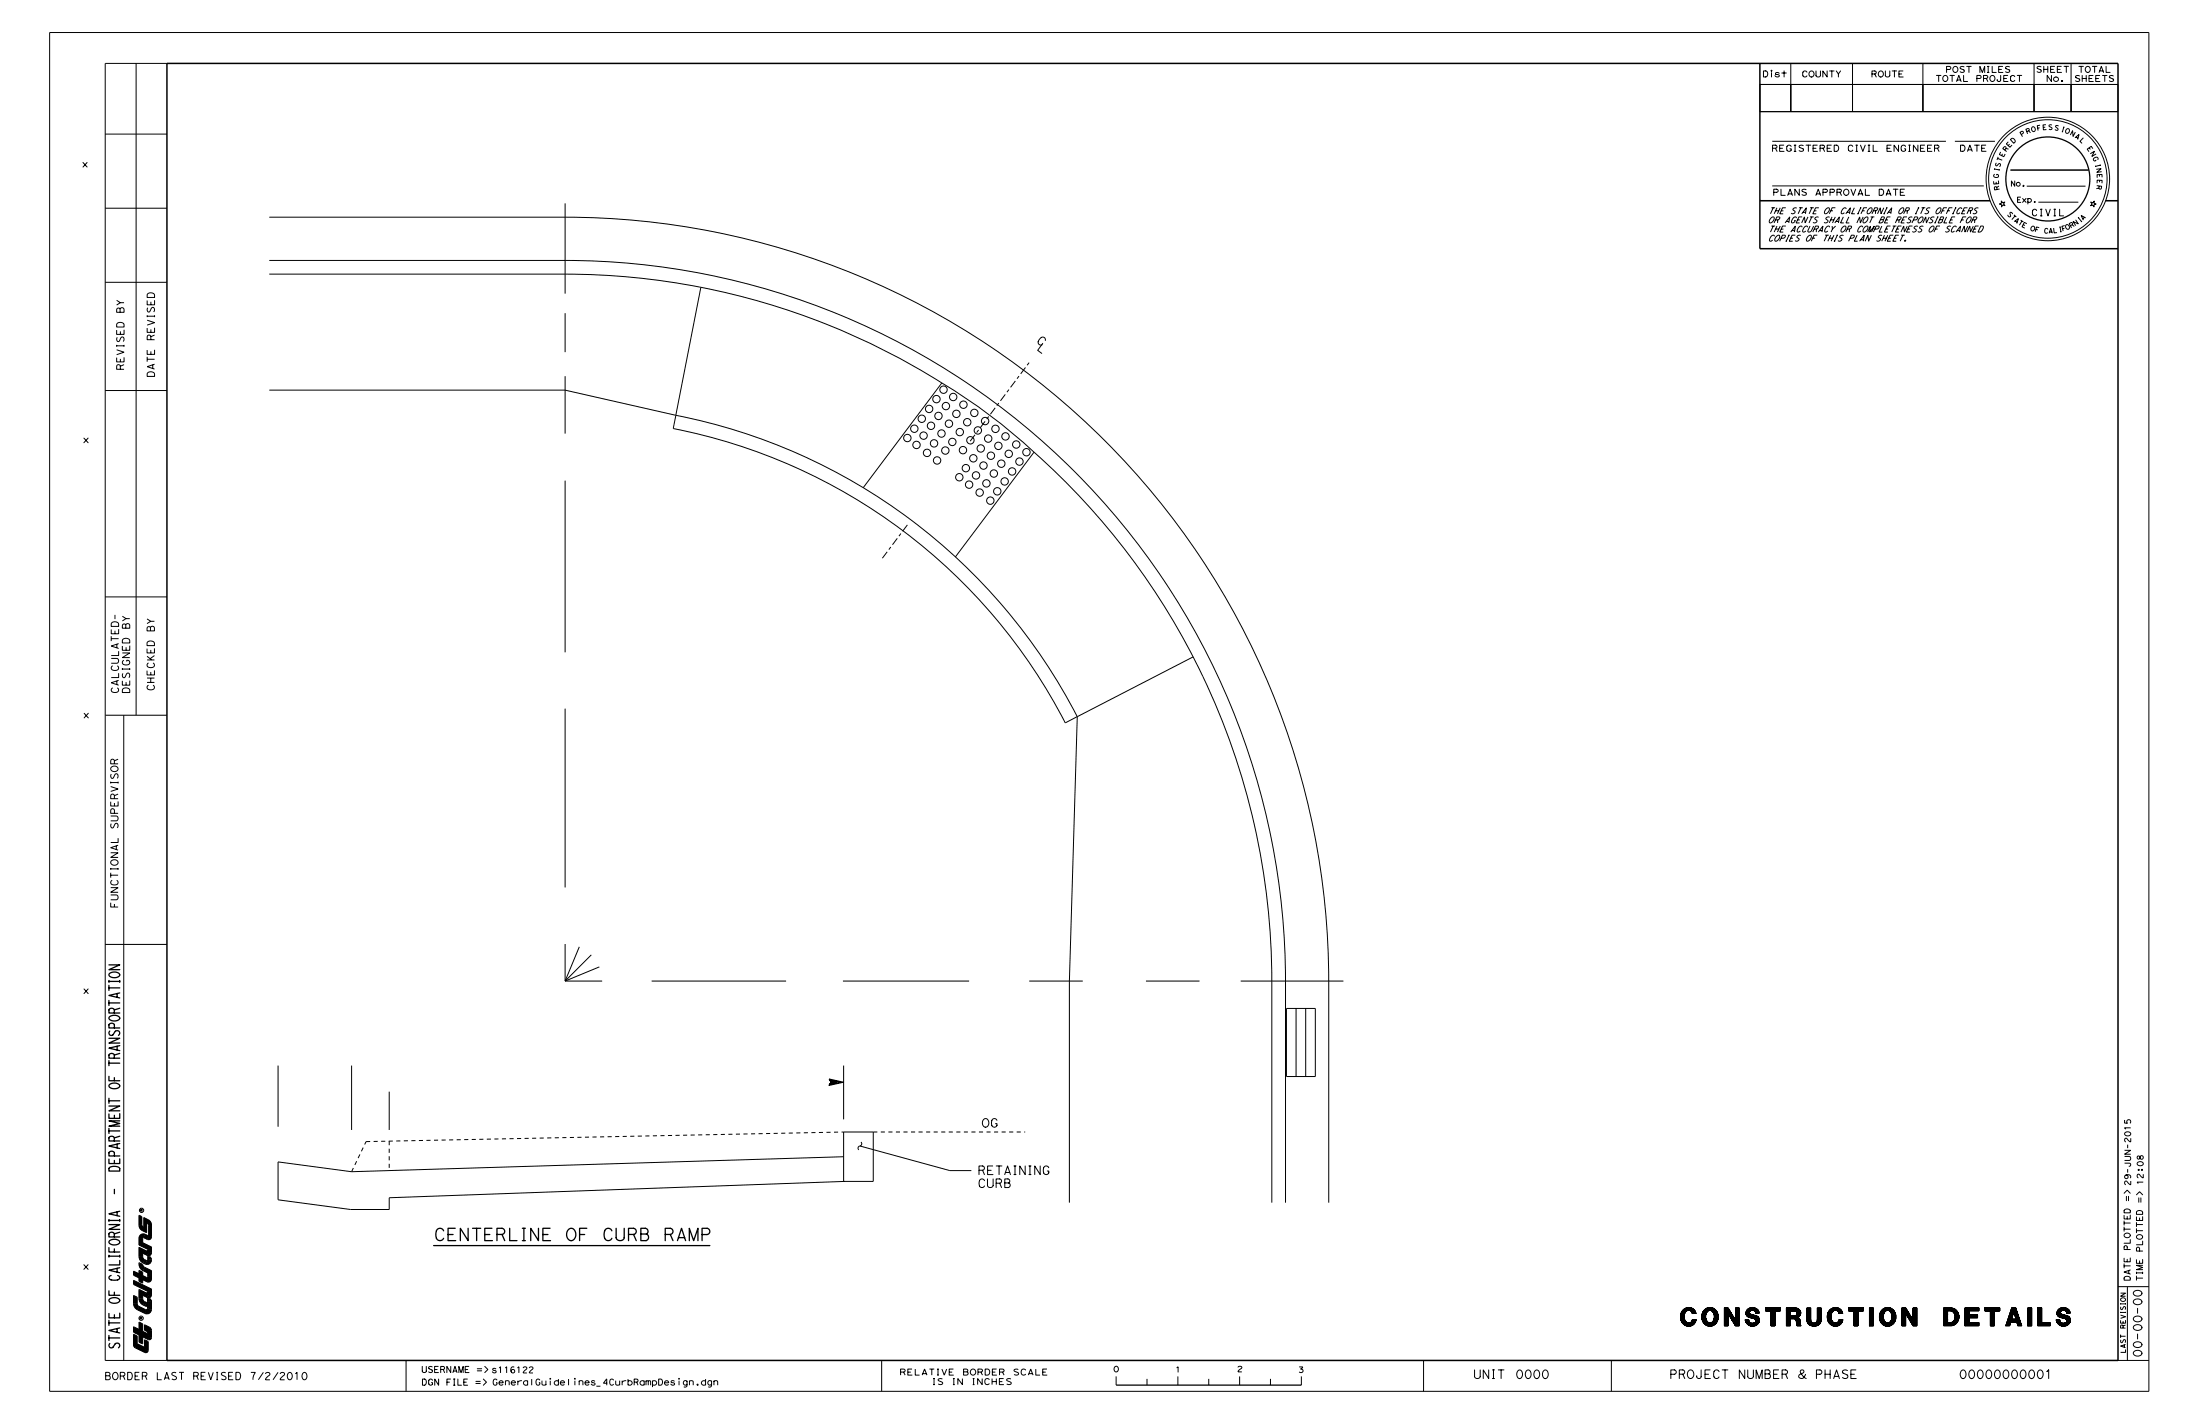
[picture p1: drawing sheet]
<svg xmlns="http://www.w3.org/2000/svg" width="432mm" height="279mm" viewBox="0 0 432 279" stroke-linecap="round" stroke-linejoin="round" font-family="sans-serif">
<g fill="none" stroke="#000" stroke-width=".2">
<path d="M9.7 6.4h412.1v266.6h-412.1zM26.7 12.4v127.9M32.8 12.4h-12.1v254.5h12.1M345.4 16.6h70.3v5.3h-70.3zM347.7 14.2v.9M351.5 12.4v9.5M363.6 12.4v9.5M377.4 12.4v9.5M399.2 12.4v9.5M406.5 12.4v9.5M20.7 26.3h12.1M110.9 39.9v17.7"/>
<path d="M347.8 36.5h41.6M347.8 27.7h34.1M383.7 27.7h7.9M392.8 39.4l.3 .4 .4-.2-.3 .4 .3 .4-.4-.2-.3 .4v-.4l-.4-.2 .4-.1zM394.6 33.4h15.3M397.8 36.5h11.5M400.1 39.7h7.8M410.4 39.6l.4 .2 .2-.3v.4l.4 .1-.4 .2v.4l-.2-.4-.5 .2 .3-.4zM20.7 40.9h12.1M20.7 55.4h12.1M52.9 51.1h58a141.4 141.4 0 0 1 141.4 141.4v43.5M52.9 42.6h58a149.9 149.9 0 0 1 149.9 149.9v43.5"/>
<path d="M52.9 53.8h58a138.7 138.7 0 0 1 26.7 2.6M137.6 56.4a138.6 138.6 0 0 1 47.3 18.7M137.6 56.4l-5 25.1M20.7 76.6h12.1M52.9 76.5h58l21.7 5M110.9 61.5v7.6M110.9 73.8v11.3M184.9 75.1l-15.5 20.6M184.9 75.1a109.8 109.8 0 0 1 18 13.6M110.9 94.3v33.7M132.6 81.5l-.5 2.6a110.5 110.5 0 0 1 77 57.7l2.3-1.2M132.6 81.5a113.1 113.1 0 0 1 78.8 59.1"/>
<path d="M202.9 88.7a138.7 138.7 0 0 1 46.7 103.8v43.5M202.9 88.7l-15.4 20.6M20.7 117.1h12.1M110.9 139v35.1M234.2 128.9l-22.8 11.7M20.7 140.3h12.1M24.3 140.3v126.6M211.4 140.6l-1.5 51.9v43.5M20.7 185.3h12.1M110.9 185.2v7.3M110.9 192.5h7.3M113.7 185.8l-2.8 6.7"/>
<path d="M116.1 187.4l-5.2 5.1M117.6 189.7l-6.7 2.8M127.9 192.5h26.4M165.4 192.5h24.8M202 192.5h10.5M224.9 192.5h10.5M243.5 192.5h20.2M252.5 197.9h5.7v13.3h-5.7zM254.4 197.9v13.3M256.3 197.9v13.3M54.6 209.1v12M69 209.1v12.6"/>
<path d="M76.4 214.2v7.5M162.7 211.7l2.9 .6-2.9 .7 .1-.2 2.1-.5-2.1-.4 .1 .1 1.4 .3-1.4 .3 .1-.1 .6-.2-.6-.1 .1 .1-.4 .7 .4-.7zM165.6 209.1v10.5M28.2 238.9a1.7 1.7 0 0 1 1.5 1.5v2.5l-.2 .3h-.4l-1-.4-.1 1M28.2 238.9l.6 1.1M28.2 238.9v1.9M28.8 240l.2 .1 .2 .4v1.8l-.2 .1-.5-.2M28.8 240v1.9M165.6 222.1h5.8v9.7h-5.8zM165.6 227l-96.6 2.9-14.4-1.9v7.4l14.2 1.9h7.6v-2.3l89.4-3.2M168.8 224.8l-.4 .4 .2 .4M169 224.1l.1 .4-.3 .3 17.6 4.9h4.3"/>
<path d="M416.9 234.1l.6-.6 .6 .6M419.3 234.4l.6-.6 .6 .6M27.3 244.7v1.8a1.61 1.61 0 0 0 2 1.5l.4-.8-.2-.5-1.5-.8M27.3 249.9l-1.1-.5v.8l1.1 .5M27.3 249.9v-.6l.7 .3v.7M27.3 250.7v.7l.7 .4v-.7M27.3 249.9l.7 1.2M27.3 244.3l1.7 .8M27.3 244.7l1.4 .7h.3v-.3M27.3 244.7l.7 1.2M28 250.3l-.7 .4M28 243.8l-.7 .5"/>
<path d="M28 245.9l.1 .9 .7 .6 .2-.2v-.8M28 243.8l1.7 .9M28.2 240.8l.6 1.1M28.2 240.8l-.2-.2-.2-.3v-1.6l-.5-.3v2a1.14 1.14 0 0 0 .6 1l.9 .5M28.5 242.2a.84 .84 0 0 0-1.2 .7v1.4M29 253.4l-.1 .2-.2 .1-1.4-.7v1.8a1.7 1.7 0 0 0 1.7 1.5v.4l-.3 .3-1.6-.8-.2-.4v-1.3l-.7-.3v1.5a1.44 1.44 0 0 0 .8 1.3l1.4 .7a.9 .9 0 0 0 1.3-.8v-1.5l-.2-.4-1.5-.8v.6a.79 .79 0 0 0 .9 .7l.1-.9M29 249.8l-.1 .8-.9-.3M29.1 246.9h.1M29.1 245.1v.1M29.4 247.2h.1M29.6 247.2h.1M29.7 252.9l-.7 .5"/>
<path d="M29.7 244.7l-.7 .4M29.7 249.3l-.7 .5M29.7 252.9v1.4l-.2 .3h-.6M29.7 249.3v1.7l-.1 .3-.5 .3-1.1-.5M29.7 249.3l-1.4-.7-.3-.5-.7-.4a1.53 1.53 0 0 0 .8 1.6l.9 .5M29.7 244.7v1.3l-.2 .3h-.6M29.7 252.9l-3.5-1.7v.8l2.8 1.4M415.7 252.5h6.1M417.5 252.5v14.4M26.2 260.3l1.1 .5v-1.4l.7 .4v1.4l1 .5v-.4l-.6-.3v-1.1l.9 .5 .4 .4v1.6a.43 .43 0 0 1-.6 .4l-1.1-.5v1.4l-.7-.4v-1.4l-1.1-.5zM26.9 263.6v-1.5l-.7-.3v2.1l.4 .6M28.4 264.3v-1.4l.7 .3v1.8a.46 .46 0 0 1-.7 .4l-1.8-.9"/>
<path d="M29.5 262.4l-.3 .2M79.7 267v6M108 270.9v.9M112.8 270.9v.9M133.3 270.9v.9M173 266.9v6.1M219.1 270.1v1.7M225.1 270.5v1.3M231.2 270.1v1.7M237.2 270.5v1.3M243.3 270.1v1.7M249.4 270.5v1.3"/>
<path d="M255.4 270.1v1.7M279.4 266.9v6.1M316.3 266.9v6.1M415.7 266.9h6.1"/>
<circle cx="347.7" cy="13.9" r=".09"/>
<circle cx="401.9" cy="35.1" r="11.6"/>
<circle cx="401.9" cy="35.1" r="12.1"/>
<circle cx="183.8" cy="78.3" r=".73"/>
<circle cx="185.2" cy="76.5" r=".73"/>
<circle cx="185.7" cy="79.7" r=".73"/>
<circle cx="187.1" cy="77.9" r=".73"/>
<circle cx="189.1" cy="79.4" r=".73"/>
<circle cx="178.1" cy="85.9" r=".73"/>
<circle cx="179.5" cy="84.1" r=".73"/>
<circle cx="179.9" cy="87.3" r=".73"/>
<circle cx="180.9" cy="82.2" r=".73"/>
<circle cx="181.3" cy="85.5" r=".73"/>
<circle cx="182" cy="88.9" r=".73"/>
<circle cx="182.4" cy="80.2" r=".73"/>
<circle cx="182.7" cy="83.5" r=".73"/>
<circle cx="183.3" cy="87" r=".73"/>
<circle cx="183.9" cy="90.3" r=".73"/>
<circle cx="184.2" cy="81.6" r=".73"/>
<circle cx="184.8" cy="85.1" r=".73"/>
<circle cx="185.5" cy="88.4" r=".73"/>
<circle cx="186.3" cy="83.1" r=".73"/>
<circle cx="186.9" cy="86.7" r=".73"/>
<circle cx="187.7" cy="81.2" r=".73"/>
<circle cx="188.3" cy="93.6" r=".73"/>
<circle cx="188.4" cy="84.8" r=".73"/>
<circle cx="189" cy="88.3" r=".73"/>
<circle cx="189.6" cy="91.9" r=".73"/>
<circle cx="189.8" cy="82.8" r=".73"/>
<circle cx="190.2" cy="95.1" r=".73"/>
<circle cx="190.5" cy="86.4" r=".73"/>
<circle cx="191" cy="89.9" r=".73"/>
<circle cx="191.2" cy="81" r=".73"/>
<circle cx="191.6" cy="93.3" r=".73"/>
<circle cx="191.9" cy="84.5" r=".73"/>
<circle cx="192.3" cy="96.6" r=".73"/>
<circle cx="192.5" cy="88" r=".73"/>
<circle cx="193" cy="91.3" r=".73"/>
<circle cx="193.4" cy="82.6" r=".73"/>
<circle cx="193.6" cy="94.8" r=".73"/>
<circle cx="194" cy="86.1" r=".73"/>
<circle cx="194.4" cy="98.2" r=".73"/>
<circle cx="194.5" cy="89.4" r=".73"/>
<circle cx="195.1" cy="92.9" r=".73"/>
<circle cx="195.4" cy="84.1" r=".73"/>
<circle cx="195.7" cy="96.4" r=".73"/>
<circle cx="196" cy="87.5" r=".73"/>
<circle cx="196.5" cy="91" r=".73"/>
<circle cx="197.2" cy="94.5" r=".73"/>
<circle cx="197.4" cy="85.6" r=".73"/>
<circle cx="198" cy="89" r=".73"/>
<circle cx="198.6" cy="92.5" r=".73"/>
<circle cx="199.5" cy="87.2" r=".73"/>
<circle cx="200.1" cy="90.6" r=".73"/>
<circle cx="201.5" cy="88.7" r=".73"/>
<circle cx="27.8" cy="237.5" r=".42"/>
<circle cx="27.7" cy="258.6" r=".42"/>
<circle cx="108" cy="270.5" r=".08"/>
<circle cx="112.8" cy="270.5" r=".08"/>
<circle cx="133.3" cy="270.5" r=".08"/>
</g>
<path d="M190.4 86.6l11.6-15.5M173.2 109.5l5-6.7" fill="none" stroke="#000" stroke-width=".2" stroke-dasharray="1.6 .6 .6 .6" stroke-linecap="butt"/>
<g fill="none" stroke="#000" stroke-width=".3">
<path d="M32.8 12.4h382.9v254.5h-382.9zM345.4 12.4v36.4h70.3M345.4 39.4h45.2M413.3 39.4h2.4M27.5 238.7v2a1.42 1.42 0 0 0 1.2 .9M27.6 238.7v1.7a1.16 1.16 0 0 0 1.1 1M28.3 239.2l1.1 .5M28.3 239.5l.9 .5 .2 .5M28.3 239.4l1 .5 .2 .6M28.3 239.3l1 .5M28.5 239.6v1.6M28.6 239.6v1.7"/>
<path d="M29.1 239.6l.4 .4 .1 .5M26.3 250l3 1.4M26.3 251.6l3.1 1.5v1l-.2 .3-1.5-.7M26.3 254.4l.5 .2v1.2l.2 .5 1.5 .8 .5-.1 .1-.3v-1.9l.4 .2 .1 .4v1.5a.77 .77 0 0 1-1.1 .7l-1.4-.7a1.32 1.32 0 0 1-.8-1.2zM26.3 251.8l3 1.4v.9l-.2 .1-1.4-.7M26.3 249.8l3.2 1.5M26.5 254.4v1.3a1.15 1.15 0 0 0 .6 1.1l1.5 .7 .6-.1 .2-.5v-1.5l-.3-.4M26.6 254.5v1.2a.99 .99 0 0 0 .6 .9l1.4 .7a.45 .45 0 0 0 .7-.4v-1.5l-.2-.2M27.4 259.6l.5 .2M27.5 259.7v3.6M27.6 253.3v1.5a1.32 1.32 0 0 0 1.5 1.2M27.6 248a1.15 1.15 0 0 0 .6 1.1l1.1 .5v1.6"/>
<path d="M27.6 249.5v1.9M27.6 246.5a1.35 1.35 0 0 0 1.6 1.2l.2-.5M27.6 259.7v3.7M27.7 240.4l.2 .5 .8 .4M27.7 253.3v1.5a1.11 1.11 0 0 0 1.4 1M27.7 249.6v1.9M27.7 248.1l.4 .7 1.3 .7v1.8M27.7 246.5a1.09 1.09 0 0 0 1.5 1l.1-.3-.1-.3M27.8 259.8v3.6M28.1 249.2a1.32 1.32 0 0 1-.7-1.3l.5 .3 .4 .5 1.3 .7v1.6a.48 .48 0 0 1-.7 .4l-1-.5v.7l-.5-.3v-.6l-1.1-.6v-.5l1.1 .5v-.7l.5 .3v.7l1 .4 .2-.3M28.1 249.2l1 .5v.8M28.3 242.6l-.5 .1-.1 1.3 1.7 .8v1l-.2 .3h-.2l-1.3-.7v1.2"/>
<path d="M28.3 242.6l.9 .4 .2-.3M29.1 255.4l-.1 .2a.88 .88 0 0 1-1.1-.8v-.8l1.1 .5a.45 .45 0 0 0 .6-.4v-1.1l-3.3-1.6v.5l2.8 1.4-.1 .4-.2 .1-1.4-.6v1.6a1.51 1.51 0 0 0 1.7 1.3M29.1 245.2l-.1 .3h-.3l-1.3-.6v1.6a1.51 1.51 0 0 0 1.9 1.4l.3-.7M29.1 246.8l.3 .4M29.1 245.1l-1.7-.9v-1.3a.72 .72 0 0 1 1-.6l.5 .2h.3l.1-2a.75 .75 0 0 0-.6-.7v1.9a1.45 1.45 0 0 1-1.3-1.3v-1.8l.3 .2v1.5a.75 .75 0 0 0 .6 .7v-1.9a1.46 1.46 0 0 1 1.3 1.3v2.3a.44 .44 0 0 1-.6 .4l-.8-.4-.3 .1v1.1l1.7 .8v1.1a.44 .44 0 0 1-.6 .4l-1.1-.5v.9a.99 .99 0 0 0 1.2 .8v-.8l.4 .2 .1 .4M29.2 253.5a.48 .48 0 0 1-.7 .4M29.2 256.8a.55 .55 0 0 1-.8 .4M29.3 250.5a.46 .46 0 0 1-.7 .4M29.3 245.2a.49 .49 0 0 1-.7 .5M29.3 242.7l-.2 .1-.9-.4-.4 .1-.2 .2v1.4l1.7 .8v.9l-.2 .1-1.5-.7v1.4M29.4 240.4v2.3M29.4 253.5l-.3 .5-.6 .1"/>
<path d="M29.4 250.5l-.2 .5h-.6M29.4 245.2l-.3 .6h-.6M29.5 242.3l-.1 .3-.5 .1M29.5 240.4v2.3M26.3 261l3 1.5M26.3 261.2l2.9 1.4 .3-.1M26.3 262l.5 .2M26.3 261.3l1.1 .5M26.3 260.5l1.1 .5M26.3 260.6l2.8 1.4v-.9l-.6-.3M26.4 262v1.9M26.5 264l2.2 1.1"/>
<path d="M26.6 262.1v1.8l2.1 1.1v-1.8M26.7 262.2v1.6l1.9 1v-1.7M26.8 263.8l1.7 .8M26.8 263.6l1.7 .9M27.4 263.3l.5 .2M27.9 261.3l1.2 .6M28.5 263.1l.5 .2v1.7l-.3 .3-2.1-1-.3-.4M28.5 260.1l.8 .4 .3 .3v1.6l-.1 .2-.3 .1-1.3-.6M28.5 260.5l.9 .5v1.4l-3.1-1.5M28.5 260.3l.7 .3M28.5 260.9l.6 .3M28.5 260.7l.7 .3v1.2l-2.9-1.4"/>
<path d="M28.5 260.4l.9 .4M28.8 263.2l.1 1.8-.2 .2-2-1-.3-.3M29.2 260.6l.3 .4"/>
</g>
<g fill="none" stroke="#000" stroke-width=".25">
<path d="M21.4 192.4v.3M21.4 193.3v1M21.4 196.3v1M21.4 196.8h2.1M21.4 193.8h2.1M21.4 192.6h2.1M21.4 189.3h2.1l-2.1 1h2.1M21.5 199.5l.5-.2a1.04 1.04 0 0 1 1.5 .6 1.38 1.38 0 0 1-2.1-.1zM21.5 191l.5-.2a1.04 1.04 0 0 1 1.5 .6 1.38 1.38 0 0 1-2.1-.1zM22.4 198.2a.59 .59 0 0 0-.5-.4 .59 .59 0 0 0-.5 .4v.6h2.1M23 194.9v.8M23.5 192.4v.3"/>
<path d="M23.5 197.8l-1.1 .4v.6M23.5 194.8l-2.1 .5 2.1 .5M21.4 211.2v.9h2.1M21.4 208.1v1M21.4 215.5v1M21.4 216h2.1M21.4 208.6h2.1M21.4 217h2.1l-2.1 1h2.1M21.4 203.7h2.1l-2.1 1h2.1M21.5 212.8l.5-.2a1.04 1.04 0 0 1 1.5 .6 1.38 1.38 0 0 1-2.1-.1zM21.6 202.3a.51 .51 0 0 0 .1 .8 .51 .51 0 0 0 .7-.4 .54 .54 0 0 1 .8-.5 .54 .54 0 0 1 .1 1M22.4 207a.59 .59 0 0 0-.5-.3 .59 .59 0 0 0-.5 .3v.6h2.1"/>
<path d="M22.4 211.4v.7M22.5 201.7v-.6a.59 .59 0 0 0-.6-.3 .59 .59 0 0 0-.5 .3v.6h2.1M22.5 218.8v.6M23 205.3v.7M23.5 219.9h-2.1l2.1 .5-2.1 .6h2.1M23.5 218.5v.9h-2.1v-.8M23.5 206.7l-1.1 .3v.6M23.5 205.2l-2.1 .5 2.1 .4M21.4 221.4v1M21.4 239.3v.3M21.4 239.5h2.1M21.4 221.9h2.1"/>
<path d="M21.4 229.1a1.57 1.57 0 0 1 2.1 .2v.5h-2.1zM22.4 223.3a.59 .59 0 0 0-.5-.4 .59 .59 0 0 0-.5 .4v.6h2.1M22.5 226.8v-.6a.59 .59 0 0 0-.6-.3 .59 .59 0 0 0-.5 .3v.6h2.1M22.5 227.7v.6M22.5 233.4v.8M23 224.5v.7M23 237.8v.7M23.5 239.3v.3M23.5 237.7l-2.1 .5 2.1 .4M23.5 227.4v.9h-2.1v-.9M23.5 224.4l-2.1 .5 2.1 .4M23.5 222.9l-1.1 .4v.6"/>
<path d="M21.4 253.3v.8h2.1M21.4 244.8v.9h2.1M21.4 246.3v.4M21.4 259.1v1M21.4 259.6h2.1M21.4 246.5h2.1M21.4 240.3h2.1l-2.1 .9h2.1M21.5 254.9l.5-.3a1.04 1.04 0 0 1 1.5 .7 1.38 1.38 0 0 1-2.1-.1zM21.5 243.5l.5-.3a1.04 1.04 0 0 1 1.5 .6 1.38 1.38 0 0 1-2.1 0zM21.8 250.3a.48 .48 0 0 0-.4 .6 .48 .48 0 0 0 .7 .3 1.08 1.08 0 0 0 1.4-.5l-.4-.4M22.4 242.1a.59 .59 0 0 0-.5-.3 .59 .59 0 0 0-.5 .3v.6h2.1M22.4 245v.7"/>
<path d="M22.4 253.5v.6M22.5 258v.6M23 248.9v.7M23.5 247.3v.9h-2.1M23.5 246.3v.4M23.5 257.7v.9h-2.1v-.9M23.5 248.7l-2.1 .5 2.1 .5M23.5 241.8l-1.1 .3v.6M27.4 259.6v3.7M27.9 259.8v3.7M85.1 244.4h54.2M21.4 262v1"/>
<path d="M21.4 262.5h2.1M21.6 263.6a.51 .51 0 0 0 .1 .8 .51 .51 0 0 0 .7-.4 .54 .54 0 0 1 .8-.5 .54 .54 0 0 1 .1 1M23 260.7v.7M23.5 260.6l-2.1 .4 2.1 .5M26.3 260.5v.8M26.3 262v1.9M26.8 262.2v1.6M28.5 260.1v.8M28.5 263.1v1.5M29.5 261v1.4M219.1 271.8h36.3"/>
<circle cx="401.9" cy="35.1" r="8.2"/>
</g>
<path d="M69 229.9l2.9-5.9M71.9 224l93.7-1.9M76.4 223.9v5.8M171.4 222.1h29.8" fill="none" stroke="#000" stroke-width=".2" stroke-dasharray=".8 .7" stroke-linecap="butt"/>
<text font-size="3.5" x="329.8" y="260.1">CONSTRUCTION DETAILS</text>
<text font-size="2.4" x="85.1" y="243.4">CENTERLINE OF CURB RAMP</text>
<g font-size="1.7">
<text x="203.3" y="67.1" transform="rotate(36 203.3 67.1)">C</text>
<text x="203.4" y="68.5" transform="rotate(36 203.4 68.5)">L</text>
<text x="192.6" y="221.2">OG</text>
<text x="191.9" y="233">CURB</text>
<text x="191.9" y="230.5">RETAINING</text>
<text x="420.4" y="266.4" transform="rotate(-90 420.4 266.4)">00-00-00</text>
<text x="289.1" y="270.5">UNIT</text>
<text x="297.4" y="270.5">0000</text>
<text x="327.6" y="270.5">PROJECT NUMBER &amp; PHASE</text>
<text x="384.4" y="270.5">00000000001</text>
</g>
<g font-size="1.5">
<text x="24.3" y="61.5" transform="rotate(-90 24.3 61.5)">BY</text>
<text x="30.3" y="66.9" transform="rotate(-90 30.3 66.9)">REVISED</text>
<text x="24.3" y="72.7" transform="rotate(-90 24.3 72.7)">REVISED</text>
<text x="30.3" y="74.1" transform="rotate(-90 30.3 74.1)">DATE</text>
<text x="25.5" y="123.5" transform="rotate(-90 25.5 123.5)">BY</text>
<text x="30.3" y="124.1" transform="rotate(-90 30.3 124.1)">BY</text>
<text x="23.3" y="136.1" transform="rotate(-90 23.3 136.1)">CALCULATED-</text>
<text x="25.5" y="136.1" transform="rotate(-90 25.5 136.1)">DESIGNED</text>
<text x="30.3" y="135.6" transform="rotate(-90 30.3 135.6)">CHECKED</text>
<text x="23.2" y="162.7" transform="rotate(-90 23.2 162.7)">SUPERVISOR</text>
<text x="23.2" y="178.2" transform="rotate(-90 23.2 178.2)">FUNCTIONAL</text>
<text x="20.5" y="270.7">BORDER LAST REVISED 7/2/2010</text>
</g>
<text font-size="1.3" x="398.7" y="42.4">CIVIL</text>
<g font-size="1.2">
<text x="345.9" y="15.1">Dist</text>
<text x="353.6" y="15.1">COUNTY</text>
<text x="367.2" y="15.1">ROUTE</text>
<text x="379.8" y="16">TOTAL PROJECT</text>
<text x="381.8" y="14.2">POST MILES</text>
<text x="399.6" y="14.2">SHEET</text>
<text x="401.6" y="16">No.</text>
<text x="407.1" y="16">SHEETS</text>
<text x="407.8" y="14.2">TOTAL</text>
<text x="347.7" y="29.7">REGISTERED CIVIL ENGINEER</text>
<text x="384.5" y="29.7">DATE</text>
<text x="16.3" y="32.8">x</text>
<text x="346.9" y="41.9">THE STATE OF CALIFORNIA OR ITS OFFICERS</text>
<text x="347.9" y="38.3">PLANS APPROVAL DATE</text>
<text x="346.9" y="47.3">COPIES OF THIS PLAN SHEET.</text>
<text x="346.9" y="45.5">THE ACCURACY OR COMPLETENESS OF SCANNED</text>
<text x="346.9" y="43.7">OR AGENTS SHALL NOT BE RESPONSIBLE FOR</text>
<text x="16.3" y="86.9">x</text>
<text x="16.3" y="140.9">x</text>
<text x="16.3" y="195">x</text>
<text x="420.7" y="232.5" transform="rotate(-90 420.7 232.5)">12:08</text>
<text x="418.1" y="235.8" transform="rotate(-90 418.1 235.8)">=&gt; 29-JUN-2015</text>
<text x="420.5" y="236.1" transform="rotate(-90 420.5 236.1)">=&gt;</text>
<text x="418.1" y="245.4" transform="rotate(-90 418.1 245.4)">PLOTTED</text>
<text x="420.5" y="245.7" transform="rotate(-90 420.5 245.7)">PLOTTED</text>
<text x="16.3" y="249.1">x</text>
<text x="418.1" y="251.4" transform="rotate(-90 418.1 251.4)">DATE</text>
<text x="420.5" y="251.4" transform="rotate(-90 420.5 251.4)">TIME</text>
<text x="82.7" y="269.3">USERNAME =&gt; s116122</text>
<text x="176.5" y="269.8">RELATIVE BORDER SCALE</text>
<text x="82.7" y="271.8">DGN FILE =&gt;</text>
<text x="96.6" y="271.8">GeneralGuidelines_4CurbRampDesign.dgn</text>
<text x="182.8" y="271.7">IS IN INCHES</text>
</g>
<g font-size="1.1">
<text x="218.4" y="269.2">0</text>
<text x="230.6" y="269.3">1</text>
<text x="242.7" y="269.2">2</text>
<text x="254.7" y="269.3">3</text>
</g>
<g font-size="1">
<text x="393.8" y="29.9" transform="rotate(-53 393.8 29.9)">R</text>
<text x="394.4" y="29" transform="rotate(-47 394.4 29)">E</text>
<text x="395.1" y="28.2" transform="rotate(-42 395.1 28.2)">D</text>
<text x="396.8" y="26.9" transform="rotate(-31 396.8 26.9)">P</text>
<text x="397.8" y="26.3" transform="rotate(-20 397.8 26.3)">R</text>
<text x="398.8" y="25.9" transform="rotate(-15 398.8 25.9)">O</text>
<text x="399.8" y="25.6" transform="rotate(-10 399.8 25.6)">F</text>
<text x="400.9" y="25.5" transform="rotate(-4 400.9 25.5)">E</text>
<text x="402" y="25.4" transform="rotate(1 402 25.4)">S</text>
<text x="403.1" y="25.5" transform="rotate(12 403.1 25.5)">S</text>
<text x="404.3" y="25.7" transform="rotate(17 404.3 25.7)">I</text>
<text x="405.2" y="26" transform="rotate(22 405.2 26)">O</text>
<text x="406.2" y="26.4" transform="rotate(28 406.2 26.4)">N</text>
<text x="407.1" y="26.9" transform="rotate(33 407.1 26.9)">A</text>
<text x="408.1" y="27.6" transform="rotate(44 408.1 27.6)">L</text>
<text x="409.6" y="29.1" transform="rotate(55 409.6 29.1)">E</text>
<text x="392.2" y="35" transform="rotate(-85 392.2 35)">G</text>
<text x="392.3" y="33.8" transform="rotate(-79 392.3 33.8)">I</text>
<text x="392.5" y="32.9" transform="rotate(-74 392.5 32.9)">S</text>
<text x="392.8" y="31.9" transform="rotate(-69 392.8 31.9)">T</text>
<text x="393.2" y="30.9" transform="rotate(-63 393.2 30.9)">E</text>
<text x="410.2" y="30" transform="rotate(60 410.2 30)">N</text>
<text x="410.7" y="31" transform="rotate(65 410.7 31)">G</text>
<text x="411.2" y="32.2" transform="rotate(76 411.2 32.2)">I</text>
<text x="411.4" y="33.1" transform="rotate(81 411.4 33.1)">N</text>
<text x="411.6" y="34.1" transform="rotate(87 411.6 34.1)">E</text>
<text x="411.6" y="35.2" transform="rotate(92 411.6 35.2)">E</text>
<text x="392.3" y="36.2" transform="rotate(-96 392.3 36.2)">E</text>
<text x="392.5" y="37.3" transform="rotate(-101 392.5 37.3)">R</text>
<text x="394.6" y="36.5">No.</text>
<text x="395.8" y="39.7">Exp.</text>
<text x="411.6" y="36.3" transform="rotate(98 411.6 36.3)">R</text>
<text x="393.9" y="42.1" transform="rotate(46 393.9 42.1)">S</text>
<text x="394.5" y="42.8" transform="rotate(41 394.5 42.8)">T</text>
<text x="395.2" y="43.4" transform="rotate(37 395.2 43.4)">A</text>
<text x="395.9" y="43.9" transform="rotate(32 395.9 43.9)">T</text>
<text x="396.7" y="44.4" transform="rotate(27 396.7 44.4)">E</text>
<text x="398.4" y="45.2" transform="rotate(18 398.4 45.2)">O</text>
<text x="399.3" y="45.4" transform="rotate(13 399.3 45.4)">F</text>
<text x="401.1" y="45.7" transform="rotate(4 401.1 45.7)">C</text>
<text x="402" y="45.8" transform="rotate(-1 402 45.8)">A</text>
<text x="403" y="45.7" transform="rotate(-6 403 45.7)">L</text>
<text x="404" y="45.6" transform="rotate(-10 404 45.6)">I</text>
<text x="404.8" y="45.4" transform="rotate(-15 404.8 45.4)">F</text>
<text x="405.6" y="45.2" transform="rotate(-24 405.6 45.2)">O</text>
<text x="406.4" y="44.8" transform="rotate(-29 406.4 44.8)">R</text>
<text x="407.3" y="44.4" transform="rotate(-34 407.3 44.4)">N</text>
<text x="408.2" y="43.8" transform="rotate(-38 408.2 43.8)">I</text>
<text x="408.8" y="43.3" transform="rotate(-43 408.8 43.3)">A</text>
<text x="417.2" y="260.8" transform="rotate(-90 417.2 260.8)">REVISION</text>
<text x="417.2" y="265.6" transform="rotate(-90 417.2 265.6)">LAST</text>
</g>
<g font-size=".5">
<text x="28" y="237.7" transform="rotate(-90 28 237.7)">R</text>
<text x="27.9" y="258.9" transform="rotate(-90 27.9 258.9)">R</text>
</g>
</svg>
